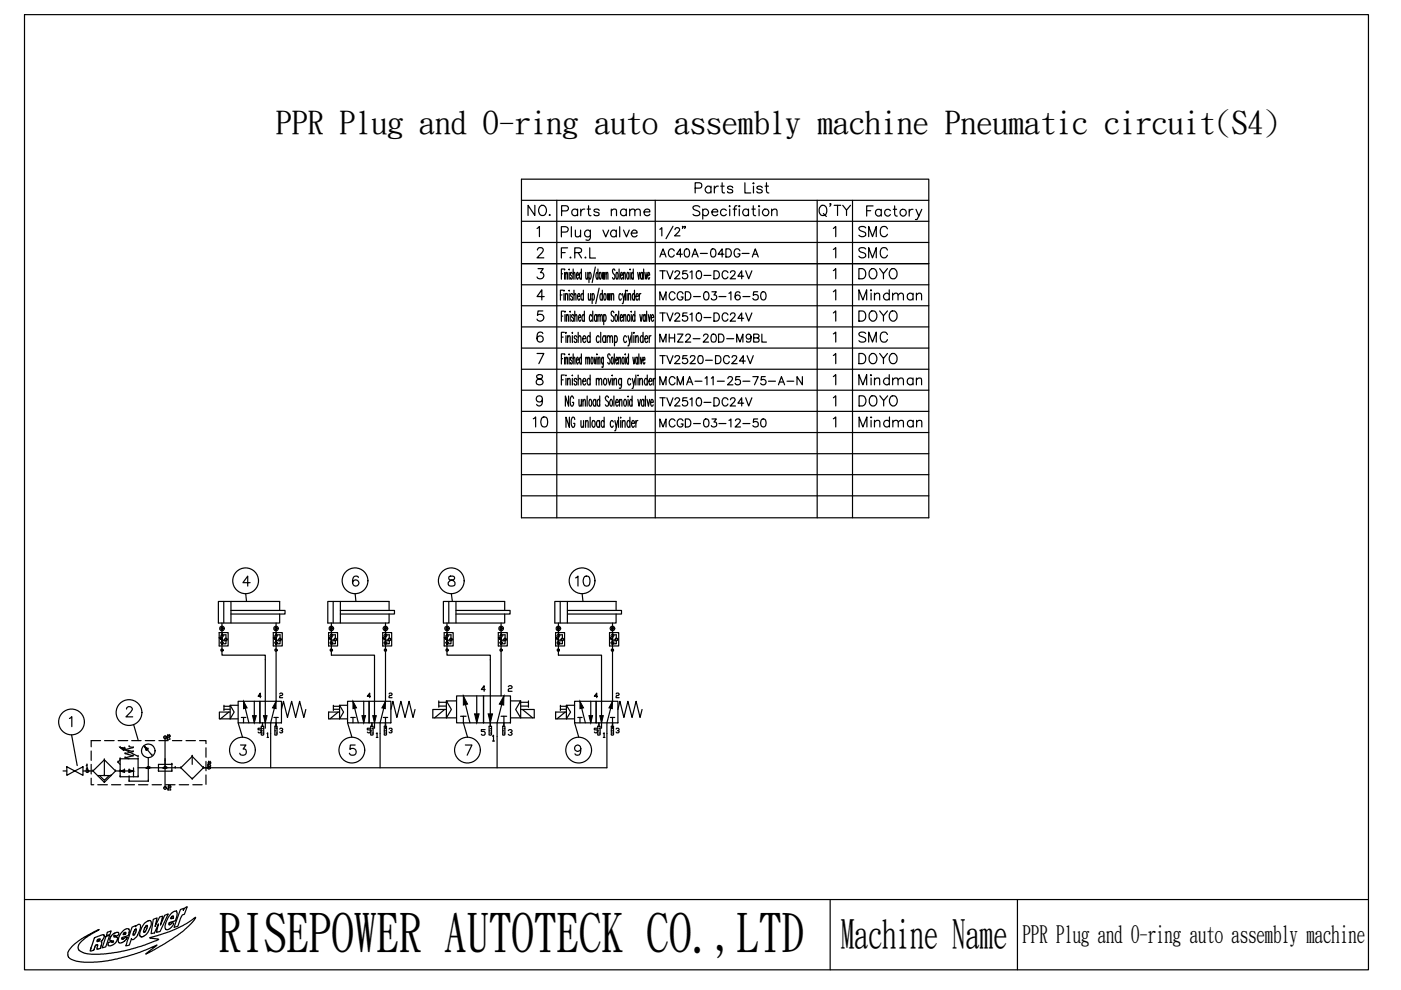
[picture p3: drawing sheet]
<svg xmlns="http://www.w3.org/2000/svg" width="297mm" height="210mm" viewBox="0 0 297 210" stroke-linecap="round" stroke-linejoin="round" font-family="sans-serif">
<path d="M5.2 3.1h284.9v202.5h-284.9z" fill="none" stroke="#000" stroke-width=".25"/>
<g fill="none" stroke="#000" stroke-width=".25">
<path d="M43.7 162.8h85M5.2 190.7h284.9M20 198.9l1.5-.6a.38 .38 0 0 1 .6 0 .38 .38 0 0 1-.1 .6l-.6 .7 .2 .1v.4l-.2 .6a.39 .39 0 0 1-.1 .4 .39 .39 0 0 1-.4 .1 .21 .21 0 0 1-.4 0 .21 .21 0 0 1 .1-.3l.1-.3a.19 .19 0 0 0 0-.3 .19 .19 0 0 0-.3 .1l-.2 .1-.3 .9-.3 .2a.24 .24 0 0 1-.3 .1 .24 .24 0 0 1-.1-.3zM20.7 199.2l.2-.1a.19 .19 0 0 1 .2-.1 .19 .19 0 0 1 .1 .3l-.3 .3a.2 .2 0 0 1-.3 0 .2 .2 0 0 1 0-.3zM20.9 199.5h.1M22.5 198.6l.8-.3-.9 2.5-.7 .2zM22.8 197.7l.8-.3-.3 .7-.8 .3zM23.7 198.3l.4-.4 .6-.2a.38 .38 0 0 1 .5 .3 .38 .38 0 0 1-.4 .4l-.2 .1a.22 .22 0 0 0-.3-.2 .22 .22 0 0 0-.1 .4 .22 .22 0 0 0 .3 0 .52 .52 0 0 1 .4 .4 .52 .52 0 0 1-.2 .6l-.7 .6-.9 .2-.2-.2v-.3l.4-.3a.27 .27 0 0 1 .3-.1 .27 .27 0 0 1 .2 .2h.1a.21 .21 0 0 0 .1-.3 .21 .21 0 0 0-.3 0v-.1a.38 .38 0 0 1-.5-.2 .38 .38 0 0 1 .2-.5zM24.2 198.4h.1M26 197.5l.8-.6h.5l.1 .3-.1 1-1.2 .5a.24 .24 0 0 0-.3 .2 .24 .24 0 0 0 .3 .3l.4-.4 .5-.1-.5 .7-.6 .5-.5 .1-.3-.2-.1-.5 .2-.7zM26.3 197.8a.24 .24 0 0 1 .3-.2 .24 .24 0 0 1 .1 .3 .24 .24 0 0 1-.3 .2h-.3zM26.5 198h.1"/>
<path d="M27.4 197.8h.1M28 196.6l.7-.3v.2l.7-.5 .3 .1a3.5 3.5 0 0 1-1.6 3.1h-.2v-.2l-.5 1.4-.7 .1zM28.6 197.1a.24 .24 0 0 1 .4 .1 .24 .24 0 0 1-.1 .3l-.3 .5a.22 .22 0 0 1-.2 .3 .22 .22 0 0 1-.3-.1 .22 .22 0 0 1 .2-.3zM28.8 197h.1M30.7 195.7l.8-.5a.57 .57 0 0 1 .6 .3 .57 .57 0 0 1-.1 .6l-.9 2-.8 .5h-.4l-.3-.3 .1-.8 .3-.8zM30.9 196.3a.18 .18 0 0 1 .3-.1 .18 .18 0 0 1 .1 .2l-.5 1.1a.21 .21 0 0 1-.3 .1 .21 .21 0 0 1 0-.3zM32.5 194.9l.8-.3-.4 1.8 1-2 .6-.2-.5 1.9 .9-2 .8-.3-1.8 3.7-.7 .2 .4-1.8-.8 1.9-.8 .2zM36.4 193.6l.5-.4h.5l.2 .4-.1 .7-.3 1-1.4 .4a.2 .2 0 0 0 0 .3 .2 .2 0 0 0 .3 .1l.2-.3a.3 .3 0 0 1 .5-.1 .3 .3 0 0 1-.2 .5l-.8 .8-.6 .1-.2-.2v-.7l.2-.6 .5-1.1zM36.4 194.3a.24 .24 0 0 1 .4 .1 .24 .24 0 0 1-.2 .3 .18 .18 0 0 1-.3 .1 .18 .18 0 0 1 0-.3zM37.4 193.3h.1M38.3 192.8l.7-.2-.2 .4 .3-.4 .6-.4-.6 1.6-.5 .2-.3 .7-.6 1.7-.8 .2zM176 190.7v14.9"/>
<path d="M215.7 190.7v14.9M15.2 200.8l2.2-1.8 3.6-1.9-2.8 1.7-1.2 1.1-.5 .9 .3 .8 1.5 .6 2.9 .1 2.3-.2 3.4-.6 3.8-1.1 2.9-1.2-.2-.1-1.7-.3 5.2-1.7 2.7-1.3 1.9-1.3-.7 1.1-2.6 2.3-3.3 2.2-3.9 2.2 2.3-1.9-3.7 1.5-2.9 .9-3.9 .9-3 .3-2.8-.1-.8-.1-1.4-.6-.4-.5v-.8zM19.2 201.2h.1"/>
</g>
<!-- layer: CONNECTIONS -->
<g fill="none" stroke="#000" stroke-width=".25">
<circle cx="47.1" cy="133.3" r=".47"/>
<circle cx="47.1" cy="137.9" r=".25"/>
<circle cx="47.1" cy="133.2" r=".25"/>
<circle cx="58.5" cy="137.9" r=".24"/>
<circle cx="58.5" cy="133.2" r=".24"/>
<circle cx="58.5" cy="133.3" r=".47"/>
<circle cx="70.3" cy="133.3" r=".47"/>
<circle cx="70.3" cy="133.2" r=".25"/>
<circle cx="70.3" cy="137.9" r=".25"/>
<circle cx="81.7" cy="137.9" r=".24"/>
<circle cx="81.7" cy="133.2" r=".24"/>
<circle cx="81.7" cy="133.3" r=".47"/>
<circle cx="94.8" cy="137.8" r=".24"/>
<circle cx="94.8" cy="133.2" r=".23"/>
<circle cx="94.8" cy="133.3" r=".47"/>
<circle cx="106.2" cy="133.3" r=".47"/>
<circle cx="106.2" cy="137.9" r=".25"/>
<circle cx="106.2" cy="133.2" r=".25"/>
<circle cx="118.4" cy="137.9" r=".24"/>
<circle cx="118.4" cy="133.2" r=".24"/>
<circle cx="118.4" cy="133.3" r=".47"/>
<circle cx="129.8" cy="137.9" r=".24"/>
<circle cx="129.8" cy="133.2" r=".24"/>
<circle cx="129.9" cy="133.3" r=".47"/>
<circle cx="35" cy="156.3" r=".29"/>
<circle cx="18.5" cy="163.5" r=".3"/>
<circle cx="35" cy="167.1" r=".29"/>
<circle cx="44.3" cy="162.8" r=".3"/>
</g>
<!-- layer: 1 -->
<g fill="none" stroke="#000" stroke-width=".25">
<path d="M46.5 134.1h1.9v2.9h-1.9zM46.5 135.2l.4 .4-.4-.4 .5 .3-.1 .1zM46.7 134.8a.97 .97 0 0 1 0 1.5M47.1 136.5h.1M47 134.5l.1 .2zM47 134.5l.1 .1zM47 135.6l-.5-.4 .5 .5 .1-.3-.6-.2 1.1 .7M47.1 132.1v6.8h9.1v15.5M47.1 134.6h.8v.7M47.1 134.6h.1M47.2 136.5h.1M47.4 134.8a1.02 1.02 0 0 0 0 1.5"/>
<path d="M47.4 127.5v4.6M47.5 135.6l.4 .3 .3-.3M47.9 135.9v.6h-.8M49 129.4h11.4v.8h-11.4M49 127.5v4.6M57.9 134.1h1.9v2.9h-1.9zM58 135.2l.4 .4-.4-.4 .5 .3-.1 .1zM58.2 134.8a.97 .97 0 0 1 0 1.5M58.4 136.5l.2-.1v.2zM58.5 136.5h.1M58.5 134.5l.1 .1zM58.5 135.6l-.5-.4 .4 .5 .1-.3-.5-.2 1 .7"/>
<path d="M58.5 134.6h.9v.7M58.5 132.1v5.8M58.5 138.1v10.6l-1.1 4.6v9.5M58.6 134.6h.1M58.6 136.5h.1M58.7 136.5h.1M58.9 134.8a1.06 1.06 0 0 0 0 1.5M59 135.6l.4 .3 .3-.3M59.3 129.4v-1.9h-13v4.6h13v-1.9M59.4 135.9v.6h-.9M69.7 134.1h1.9v2.9h-1.9zM69.7 135.2l.4 .4-.4-.4 .5 .3-.1 .1z"/>
<path d="M69.9 134.8a.97 .97 0 0 1 0 1.5M70.3 136.5h.1M70.2 134.5l.1 .1zM70.2 135.6l-.5-.4 .4 .5 .2-.3-.6-.2 1.1 .7M70.3 132.1v6.8h9.1v15.5M70.3 134.6h.8v.7M70.3 134.6h.1M70.4 136.5h.1M70.6 134.8a1.06 1.06 0 0 0 0 1.5M70.6 127.5v4.6M70.7 135.6l.4 .3 .3-.3M71.1 135.9v.6h-.8"/>
<path d="M72.2 129.4h11.4v.8h-11.4M72.2 127.5v4.6M81.1 134.1h1.9v2.9h-1.9zM81.1 135.2l.5 .4-.5-.4 .6 .3-.1 .1zM81.4 134.8a1.01 1.01 0 0 1 0 1.5M81.6 134.6l.2-.1zM81.7 136.5h.1M81.7 136.4l.1 .2zM81.7 135.6l-.6-.4 .5 .5 .1-.3-.6-.2 1.1 .7M81.7 134.6h.8v.7M81.7 132.1v5.8M81.7 138.1v10.6l-1.1 4.6v9.5"/>
<path d="M81.8 136.5h.1M81.8 134.6h.1M82.1 134.8a1.06 1.06 0 0 0 0 1.5M82.2 135.6l.3 .3 .4-.3M82.5 129.4v-1.9h-13v4.6h13v-1.9M82.5 135.9v.6h-.8M94.2 134.1h1.9v2.9h-1.9zM94.2 135.2l.4 .4-.4-.4 .6 .3-.1 .1zM94.4 134.8a1.01 1.01 0 0 1 0 1.5M94.7 134.5l.1 .2zM94.7 135.6l-.5-.4 .5 .5 .1-.3-.6-.2 1.1 .7M94.8 136.5h.1"/>
<path d="M94.8 132.1v6.8h9.2v15.1M94.8 134.6h.8v.7M94.9 134.6h.1M94.9 136.5h.1M95.2 134.8a.99 .99 0 0 0 0 1.5M95.2 127.5v4.6M95.3 135.6l.3 .3 .4-.3M95.6 135.9v.6h-.8M96.7 129.4h11.4v.8h-11.4M96.7 127.5v4.6M105.6 134.1h2v2.9h-2zM105.7 135.2l.4 .4-.4-.4 .5 .3-.1 .1z"/>
<path d="M105.9 134.8a.97 .97 0 0 1 0 1.5M106.3 136.5h.1M106.2 134.5l.1 .1zM106.2 135.6l-.5-.4 .5 .5v-.3l-.5-.2 1.1 .7M106.2 132.1v5.8M106.2 138.1v9.4M106.2 134.6h.9v.7M106.3 134.6h.1M106.4 136.5h.1M106.6 134.8a1.02 1.02 0 0 0 0 1.5M106.7 135.6l.4 .3 .3-.3M107 129.4v-1.9h-13v4.6h13v-1.9"/>
<path d="M107.1 135.9v.6h-.9M117.8 134.1h1.9v2.9h-1.9zM117.8 135.2l.5 .4-.5-.4 .5 .3v.1zM118 134.8a.97 .97 0 0 1 .1 1.5M118.4 136.5h.1M118.3 134.5l.1 .1zM118.3 135.6l-.5-.4 .5 .5 .1-.3-.6-.2 1.1 .7M118.4 132.1v6.8h9.1v15.5M118.4 134.6h.8v.7M118.4 134.6h.1M118.5 136.5h.1M118.5 134.6h.1"/>
<path d="M118.7 134.8a1.06 1.06 0 0 0 0 1.5M118.8 127.5v4.6M118.9 135.6l.3 .3 .4-.3M119.2 135.9v.6h-.8M120.3 129.4h11.5v.8h-11.5M120.3 127.5v4.6M129.2 134.1h2v2.9h-2zM129.3 135.2l.4 .4-.4-.4 .5 .3-.1 .1zM129.5 134.8a1.01 1.01 0 0 1 0 1.5M129.8 136.5l.1 .1zM129.8 134.6l.1-.1zM129.9 136.5h.1"/>
<path d="M129.8 135.6l-.5-.4 .4 .5 .2-.3-.6-.2 1.1 .7M129.9 134.6h.8v.7M129.9 132.1v5.8M129.9 138.1v10.6l-1.2 4.6v9.5M129.9 134.6h.1M130.2 134.8a1.06 1.06 0 0 0 0 1.5M130.3 135.6l.4 .3 .3-.3M130.6 129.4v-1.9h-13v4.6h13v-1.9M130.7 135.9v.6h-.8M19.3 159.2v2M21.3 157h-2v1.3M22.2 157h2"/>
<path d="M25 157h2.1M25.5 158.5h.1M25.5 158.5l3.8 1.9M25.5 158.5l.7 .6M25.5 158.5l.9 .1M26.2 159.1h.1M26.4 158.6h.1M26.4 158.6l-.2 .5M26.5 159.8h.1M26.5 158.9h.1M26.5 159.8l1.7 .4M26.5 158.9l1.7 .5"/>
<path d="M27.4 158.3h.1M27.4 158.3l.8 .2M27.9 157h2M28.2 159.4h.1M28.2 158.5h.1M28.2 159.4l-1.7 .4M28.2 158.5l-1.7 .4M30.7 158.3h.1M30.7 158.3l.7 .5M30.7 158.3l.3 .8M30.7 158.3l1.5 1.8M30.8 157h2"/>
<path d="M31 159.1h.1M31.4 158.8h.1M31.4 158.8l-.4 .3M33.7 157h2M35 156.3h.1M35 156.3v6M35.5 156.5h.1M35.5 156.7h.1M35.5 156.5v.2M35.5 156.7h.5M35.6 155.9h.1M35.6 156.3h.1"/>
<path d="M35.6 155.9l-.1 .2M35.6 155.9h.3M35.6 156.3h.3M35.6 156.3l-.1 .2M35.9 155.9h.1M35.9 156.3h.1M35.9 155.9l.1 .2M36 156.1h.1M36 156.2h.1M36 156.7h.1M36 156.1v.1M36 156.2l-.1 .1"/>
<path d="M36.6 157h2M39.4 157h2M42.3 157h1.4v.7M43.7 158.6v1.9M47.5 149.5v1.1M47.5 149.7h1.3M47.5 150.4h1.3M48.5 151l-1.7 1.4M48.8 149.5v2.9h1.7M50.5 148.7h4.6v4.6h-4.6zM50.5 149.5h-1.7l.8 1.5-.8 1.4h-2.3v-1.4h2.3M51.2 152.1h.4v1.2"/>
<path d="M51.6 148.7l1.2 4.6M51.7 152.1h.4M53.9 148.7v4.6M55.1 148.7h4.6v4.6h-4.6zM55.4 154h.5v1.8l-.2 .1-.3-.1zM55.4 155h.3M55.7 154.5h.2M55.7 155.4h.2M55.7 153.3v.7M58.1 152.1h.4v2.3M58.3 154h.4v1.8l-.2 .1-.2-.1zM58.3 155h.2"/>
<path d="M58.5 154.5h.2M58.5 155.4h.2M58.5 152.1h.5M59.7 150.4l.4-1.7 .8 3.4 .9-3.4 .9 3.4 .8-3.4 .9 3.4 .4-1.7M70.7 149.7h1.3M70.7 150.4h1.3M70.7 149.5v1.1M71.7 151l-1.7 1.4M72 149.5v2.9h1.7M73.7 148.7h4.6v4.6h-4.6zM73.7 149.5h-1.7l.8 1.5-.8 1.4h-2.3v-1.4h2.3M74.4 152.1h.4v1.2"/>
<path d="M74.8 148.7l1.2 4.6M74.9 152.1h.4M77.1 148.7v4.6M78.3 148.7h4.6v4.6h-4.6zM78.6 154h.5v1.8l-.2 .1-.3-.1zM78.6 155h.3M78.9 154.5h.2M78.9 155.4h.2M78.9 153.3v.7M81.3 152.1h.4v2.3M81.5 154h.4v1.8l-.2 .1-.2-.1zM81.5 155h.2"/>
<path d="M81.7 154.5h.2M81.7 155.4h.2M81.7 152.1h.5M82.9 150.4l.4-1.7 .8 3.4 .9-3.4 .9 3.4 .8-3.4 .9 3.4 .4-1.7M93 148.6v1.4M93 148.9h1.6M93 149.7h1.6M94.3 150.4l-2.2 1.8M94.6 148.6v3.6h2.2M96.8 147.5h5.7v5.8h-5.7zM96.8 148.6h-2.2l1.1 1.8-1.1 1.8h-2.8v-1.8h2.8M97.6 151.9h.6v1.4"/>
<path d="M98.2 151.9h.6M98.2 147.5l1.4 5.8M101.1 147.5v5.8M102.5 147.5h5.7v5.8h-5.7zM103.7 154h.5v1.8l-.2 .1-.3-.1zM103.7 155h.3M104 154.5h.2M104 155.4h.2M106.2 151.9h.6v2.1M106.6 154h.4v1.8l-.2 .1-.2-.1zM106.6 155h.2M106.8 151.9h.6"/>
<path d="M106.8 147.5l-1.4 5.8v9.5M106.8 154.5h.2M106.8 155.4h.2M108.2 148.6h2.2l-1.1 1.8 1.1 1.8h2.9v-1.8h-2.9M110.4 148.6v3.6h-2.2M110.4 148.9h1.6M110.4 149.7h1.6M110.8 150.4l2.1 1.8M112 148.6v1.4M118.8 149.7h1.3M118.8 150.4h1.3M118.8 149.5v1.1"/>
<path d="M119.8 151l-1.7 1.4M120.1 149.5v2.9h1.7M121.8 148.7h4.6v4.6h-4.6zM121.8 149.5h-1.7l.9 1.5-.9 1.4h-2.3v-1.4h2.3M122.5 152.1h.5v1.2M123 152.1h.4M123 148.7l1.1 4.6M125.3 148.7v4.6M126.4 148.7h4.6v4.6h-4.6zM126.7 154h.5v1.8l-.2 .1-.3-.1zM126.7 155h.3M127 154.5h.2"/>
<path d="M127 155.4h.2M127 153.3v.7M129.4 152.1h.5v2.3M129.6 154h.5v1.8l-.2 .1-.3-.1zM129.6 155h.3M129.9 154.5h.2M129.9 155.4h.2M129.9 152.1h.4M131 150.4l.4-1.7 .9 3.4 .8-3.4 .9 3.4 .9-3.4 .8 3.4 .4-1.7M13.4 163.5h.8M14.2 162.6l1.7 .9-1.7 .9zM15.9 163.5l1.7-.9v1.8z"/>
<path d="M17.6 163.5h2.1M18.3 163h.3M18.4 162.2h.1M18.4 163h.1M18.4 162.2l-.1 .2M18.4 162.2v.8M18.5 163.5h.1M18.6 163h.1M19.3 165v1.4h.6M19.3 162.1v2M19.7 163.5h.1M19.7 163.5l2.4 2.4"/>
<path d="M20.7 164.4h2.9M20.7 166.4h2.1M21.1 164.4l1 1.1 1-1.1M22.1 165.9h.1M22.1 161.1h.1M22.1 164.4h.1M22.1 161.1l-2.4 2.4M22.1 161.1v3.3M22.1 161.1l2.4 2.4M23.6 164.4h.1M23.7 166.4h1.9M24.5 163.5h.1"/>
<path d="M24.5 163.5l-2.4 2.4M24.5 163.5h1M25 161.6h.1M25 161.6l.5 .5M25.4 163.5h2.9M25.5 161.1h.1M25.5 163.5h.1M25.5 164.7h.1M25.5 160.9h.1M25.5 161.1l-.5 .5M25.5 160.9h3.8M25.5 164.7h3.8"/>
<path d="M25.5 163.5l.9 .2M25.5 160.9v3.8M26.4 163.3h.1M26.4 163.7h.1M26.4 163.3l-.9 .2M26.4 163.3v.4M26.5 166.4h2M26.5 160.7h.1M26.5 160.7l.9 .2M27.4 164.7h.1M27.4 163.7h.1M27.4 163.3h.1"/>
<path d="M27.4 165.6h.1M27.4 163.3v.4M27.4 164.7v.9M27.4 163.3l.9 .2M27.4 165.6h4M28.2 160.2h.1M28.2 160.2l-1.7 .5M28.3 163.5h.1M28.3 163h.1M28.3 163.5l-.9 .2M28.3 163v1.7M29.3 160.9h.1"/>
<path d="M29.3 160.4h.1M29.3 162.8h7.9M29.3 164.7h.1M29.3 160.9v3.8M29.4 166.4h2M31.4 162.8h.1M31.4 165.6h.1M31.4 160.6v5M32.2 160.1h.1M32.2 166.4h2M33.6 163.5h.1M33.6 163.5h2.8"/>
<path d="M35 167.1h.1M35 160.8v6.3M35.1 166.4h2M35.6 167.2h.1M35.6 167.5h.1M35.6 167.2v.3M35.6 167.5h.6M35.8 166.6h.1M35.8 167.1h.1M35.8 166.6l-.2 .2M35.8 166.6h.3M35.8 167.1h.3"/>
<path d="M35.8 167.1l-.2 .1M36.1 166.6h.1M36.1 167.1h.1M36.1 166.6l.1 .2M36.2 166.8h.1M36.2 166.9h.1M36.2 167.5h.1M36.2 166.8v.1M36.2 166.9l-.1 .2M36.4 162.1h.1M36.4 163.5h.1M36.4 162.1h-2.8v1.4"/>
<path d="M36.4 162.1v1.4M37.2 162.8h.1M37.2 162.8h1.1M38 166.4h2M38.3 162.8h.1M38.3 162.8l2.5 2.4M40.8 165.2h.1M40.8 160.4h.1M40.8 160.4l2.3 2.4M40.8 160.4v1.7M40.8 160.4l-2.5 2.4M40.9 166.4h2"/>
<path d="M42.1 162.8h.1M43.1 162.8h.1M43.1 162.8l-2.3 2.4M43.1 162.8h1.2M43.7 161.4v2M43.7 164.3v2M44.1 162.2h.1M44.1 162.4h.1M44.1 162.2v.2M44.1 162.4h.5M44.2 161.6h.1M44.2 162h.1"/>
<path d="M44.2 161.6l-.1 .1M44.2 161.6h.3M44.2 162h.3M44.2 162l-.1 .2M44.3 162.8h.1M44.5 161.6h.1M44.5 162h.1M44.5 161.6l.1 .1M44.6 161.7h.1M44.6 161.9h.1M44.6 162.4h.1M44.6 161.7v.2"/>
<path d="M44.6 161.9l-.1 .1"/>
<circle cx="47.1" cy="136.5" r=".08"/>
<circle cx="47.1" cy="134.6" r=".12"/>
<circle cx="47.1" cy="136.5" r=".12"/>
<circle cx="47.9" cy="135.5" r=".24"/>
<circle cx="58.5" cy="134.6" r=".09"/>
<circle cx="58.5" cy="136.5" r=".13"/>
<circle cx="58.5" cy="134.6" r=".12"/>
<circle cx="59.4" cy="135.6" r=".23"/>
<circle cx="70.3" cy="134.6" r=".09"/>
<circle cx="70.3" cy="136.5" r=".13"/>
<circle cx="70.3" cy="134.6" r=".13"/>
<circle cx="70.3" cy="136.5" r=".08"/>
<circle cx="71.1" cy="135.6" r=".23"/>
<circle cx="81.7" cy="136.5" r=".12"/>
<circle cx="81.7" cy="134.6" r=".11"/>
<circle cx="81.7" cy="134.6" r=".09"/>
<circle cx="82.6" cy="135.5" r=".22"/>
<circle cx="94.8" cy="136.5" r=".09"/>
<circle cx="94.8" cy="134.6" r=".13"/>
<circle cx="94.8" cy="136.5" r=".12"/>
<circle cx="95.6" cy="135.5" r=".24"/>
<circle cx="106.2" cy="134.6" r=".09"/>
<circle cx="106.2" cy="136.5" r=".08"/>
<circle cx="106.3" cy="134.6" r=".12"/>
<circle cx="106.3" cy="136.5" r=".12"/>
<circle cx="107.1" cy="135.5" r=".22"/>
<circle cx="118.4" cy="134.6" r=".09"/>
<circle cx="118.4" cy="136.5" r=".13"/>
<circle cx="118.4" cy="134.6" r=".12"/>
<circle cx="118.4" cy="136.5" r=".08"/>
<circle cx="119.2" cy="135.6" r=".23"/>
<circle cx="129.8" cy="136.5" r=".12"/>
<circle cx="129.8" cy="134.6" r=".11"/>
<circle cx="129.9" cy="134.6" r=".09"/>
<circle cx="130.7" cy="135.5" r=".24"/>
<circle cx="31.5" cy="159.2" r="1.43"/>
<circle cx="31.4" cy="162.8" r=".19"/>
<circle cx="35" cy="162.8" r=".19"/>
</g>
<g fill="#000" stroke="#000" stroke-width=".21">
<path d="M25.5 158.5l.9 .1-.2 .5zM30.7 158.3l.7 .5-.4 .3zM51.6 148.7l.8 1.4-.8 .2zM53.5 151.7h.8l-.4 1.6zM55.9 151.7h.7l-.4 1.6zM58.5 148.7v1.6l-.7-.2zM74.8 148.7l.8 1.4-.8 .2zM76.7 151.7h.8l-.4 1.6zM79 151.7h.8l-.4 1.6zM81.7 148.7v1.6l-.7-.2zM98.2 147.5l.9 1.8-.9 .2zM100.6 151.4h1l-.5 1.9z"/>
<path d="M103.5 151.4h.9l-.4 1.9zM106.8 147.5v2l-.9-.2zM123 148.7l.7 1.4-.7 .2zM124.9 151.7h.7l-.3 1.6zM127.2 151.7h.7l-.4 1.6zM129.9 148.7l-.1 1.6-.7-.2zM25.5 163.5l.9-.2v.4zM27.4 163.3l.9 .2-.9 .2zM31.2 162.8h.4l-.3 .1zM31.3 162.6h.3l-.4 .2zM31.3 162.6h.3zM31.2 162.8l.4-.2v.2z"/>
<path d="M34.8 162.8h.4l-.3 .1zM34.9 162.9h.2zM34.8 162.8l.3-.2 .1 .2zM34.9 162.9l.3-.1z"/>
<path d="M31.3 162.9h.3zM31.3 162.9l.3-.1z"/>
<path d="M34.9 162.6l-.1 .2 .3-.2zM34.9 162.6h.2z"/>
</g>
<g fill="none" stroke="#000" stroke-width=".25">
<path d="M110.6 38h86.3v71.8h-86.3zM147.4 39.9l1.2-.1 .2-.3-.1-.5-.4-.3h-.9v2.2M150.7 39.8a.68 .68 0 0 0-1-.1 .68 .68 0 0 0 0 1 .68 .68 0 0 0 1-.1M150.7 39.5v1.4M151.5 39.5v1.4M152.3 39.5a.79 .79 0 0 0-.8 .6M152.8 39.5h.7M153.1 38.7v1.8l.1 .3 .4 .1M155.3 39.8a.61 .61 0 0 0-.5-.3 .61 .61 0 0 0-.6 .3l.3 .3 .8 .2v.3a.64 .64 0 0 1-1.1 0M157.9 38.7v2.2h1.3M159.8 38.7l.1 .2-.1 .1zM159.8 39.5v1.4"/>
<path d="M161.6 39.8a.64 .64 0 0 0-.6-.3 .64 .64 0 0 0-.5 .3l.3 .3 .7 .2 .1 .3a.68 .68 0 0 1-1.1 0M162.2 39.5h.7M162.5 38.7v1.8l.1 .3 .4 .1M110.6 51.4h86.3M110.6 46.9h86.3M110.6 42.5h86.3M113.9 48.4l.5-.4v2.2M113.9 53l.3-.4a.69 .69 0 0 1 1 .3l-.3 .7-1 1.1h1.4M114.1 57h1.1l-.6 .8a.68 .68 0 0 1 .7 .8 .68 .68 0 0 1-.9 .5l-.3-.1-.2-.3M118.1 42.5v67.3M119 49.2h.9a.57 .57 0 0 0 .5-.3 .57 .57 0 0 0-.1-.6l-.4-.2h-.9v2.1M119 53.6h.8"/>
<path d="M119 58.1h.3M119.5 57h-.5v2.2M119.7 57v.2zM119.7 57.8v1.4M120 58.2l.2-.4 .1 1.4M120 57.8v1.4M120.3 52.5h-1.3v2.2M120.7 57v.2zM120.7 57.8v1.4M121 54.5l-.2 .1h.3M121.1 48.1v2.1M121.3 58.1l-.2-.3h-.2a.53 .53 0 0 0 .4 .8l-.2 .6-.2-.1v-.2"/>
<path d="M121.5 58.2l.1-.4h.2l.1 1.4M121.5 57v2.2M121.9 53.6l1.2-.1 .2-.3-.1-.4-.4-.3h-.9v2.2M122 48.8l.1 1.3a.73 .73 0 0 0 1-.3M122.2 58.3h.4l-.1-.5a1 1 0 0 0 0 1.4l.1-.3M122.6 53.6l.7 1.1M123.1 48.8v1.4M123.3 58.1l-.2-.3a1 1 0 0 0 0 1.4l.2-.3M123.3 57v2.2M124.1 54.5l-.1 .1h.2M124.2 57.8l.1 1.4 .3-.4M124.6 57.8v1.4"/>
<path d="M124.9 58.1l.1-.3a1 1 0 0 1 0 1.4l-.1-.3M124.9 57.8v2.1M125 52.5v2.2h1.3M125.2 48.8v1.6l-.2 .3a.58 .58 0 0 1-.8 .2M125.2 49.1a.68 .68 0 0 0-1-.1 .68 .68 0 0 0 0 1 .68 .68 0 0 0 1-.1M126.2 56.6l-.7 3.3M126.8 58.1l-.2-.3a1 1 0 0 0 0 1.4l.2-.3M126.8 57v2.2M127.2 57.8h.1a1.2 1.2 0 0 1-.1 1.4l-.2-.6zM127.7 57.8l.2 1.4 .1-1.4 .1 1.4 .2-1.4M127.8 48.8l.6 1.4 .7-1.4M128.5 58.2l.1-.4h.2l.1 1.4"/>
<path d="M128.5 57.8v1.4M130.4 57.3l-.2-.3a.68 .68 0 0 0-.3 .7 .68 .68 0 0 0 .4 .6l.1 .6-.2 .3h-.2l-.1-.3M130.7 49.1a.68 .68 0 0 0-1-.1 .68 .68 0 0 0 0 1 .68 .68 0 0 0 1-.1M130.7 57.8h.1a1 1 0 0 1 0 1.4l-.2-.6zM130.7 48.8v1.4M131.3 57v2.2M131.4 48.1v2.1M131.6 58.3h.4l-.1-.5h-.2a1.2 1.2 0 0 0 .2 1.4l.1-.3M132.2 48.8l.6 1.4 .6-1.4M132.2 58.2l.3-.4 .1 1.4M132.2 57.8v1.4M133 57.8h.2a1.2 1.2 0 0 1-.2 1.4l-.1-.6z"/>
<path d="M133.6 57v.2zM133.6 57.8v1.4M133.8 49.4h1.3a.62 .62 0 0 0-.6-.6 .62 .62 0 0 0-.7 .6 .67 .67 0 0 0 .4 .8 .67 .67 0 0 0 .9-.3M134.3 58.1l-.3-.3a1.2 1.2 0 0 0 .1 1.4l.2-.3M134.3 57v2.2M135.2 57.8l.2 1.4 .2-1.4M136.2 58.1l-.2-.3a1.12 1.12 0 0 0 0 1.4l.2-.3M136.2 57.8v1.4M136.5 57v2.2M136.7 57.8l.3 1.4 .2-1.4M138.9 42.5v67.3M139.9 48.6l.4-.3v1.7"/>
<path d="M142.7 48l-1.5 2.6M143.1 48.7l.4-.4 .5 .1a.55 .55 0 0 1-.2 .8l-.8 .8h1.2M144.8 48.1h-.1h.1l-.1 .3M145.3 48.1h-.2h.2l-.2 .3M148.4 43.9a.82 .82 0 0 0-1.5 .2l.4 .4a1.14 1.14 0 0 1 1.1 .6v.3a.97 .97 0 0 1-1.5 0M149 44.6a.68 .68 0 0 1 1-.1 .68 .68 0 0 1 0 1 .68 .68 0 0 1-1-.1M149 44.3v2.2M150.9 44.9h1.3a.66 .66 0 0 0-.9-.5 .66 .66 0 0 0-.3 1 .68 .68 0 0 0 1.2 0M154 44.6a.68 .68 0 0 0-1-.1 .68 .68 0 0 0 0 1 .68 .68 0 0 0 1-.1M154.6 43.7h.2l-.1 .1zM154.7 44.3v1.4M155.4 44.3h.8"/>
<path d="M156.2 43.6l-.3 .1-.2 .3v1.7M156.7 43.6l.2 .1-.2 .1zM156.7 44.3v1.4M158.7 44.6a.68 .68 0 0 0-1-.1 .68 .68 0 0 0 0 1 .68 .68 0 0 0 1-.1M158.7 44.3v1.4M159.4 44.3h.7M159.7 43.6v1.8l.1 .2 .4 .1M160.9 43.7h.2l-.2 .1zM160.9 44.3v1.4M163.6 44.7l.5-.4 .5 .1 .1 1.3M163.6 44.3v1.4M173.3 42.5v67.3"/>
<path d="M174.1 43.7a.99 .99 0 0 1 1.1 .3 .99 .99 0 0 1 0 1.2 .78 .78 0 0 1-.9 .5 .78 .78 0 0 1-.6-.8 1.21 1.21 0 0 1 .4-1.2zM174.6 45.3l.6 .6M176.1 43.2h-.2h.2l-.2 .5M176.7 48.4l.5-.4v2.2M176.7 52.9l.5-.4v2.2M176.7 57.4l.5-.4v2.1M176.9 43.5h1.4M177.6 43.5v2.2M178.7 43.5l.8 1 .8-1M179.5 44.5v1.2M180.7 42.5v67.3M183.8 44.7h.8"/>
<path d="M185.1 43.7h-1.3v2.1M186.8 44.7a.68 .68 0 0 0-1-.1 .68 .68 0 0 0 0 1 .68 .68 0 0 0 1-.1M186.8 44.4v1.4M188.8 44.7a.68 .68 0 0 0-1-.1 .68 .68 0 0 0 0 1 .68 .68 0 0 0 1-.1M189.4 44.4h.7M189.7 43.7v1.7l.1 .3 .4 .1M192.8 44.4v1.4M193.6 44.4a.65 .65 0 0 0-.8 .6M194.2 44.4l.6 1.4 .6-1.4M194.8 45.8l-.4 .7h-.3M196.9 55.9h-86.3h86.3M110.6 69.3h86.3"/>
<path d="M110.6 64.8h86.3M110.6 60.4h86.3M110.6 78.3h86.3M110.6 73.8h86.3M113.9 74.9h1.4l-1.1 2.2M113.9 79.6l-.1 .3 .3 .3a.94 .94 0 0 1 1 1 .72 .72 0 0 1-.9 .4 .72 .72 0 0 1-.4-.9l.9-.5a.42 .42 0 0 0 .2-.6l-.3-.2zM115.1 65.9h-1l-.2 1a.76 .76 0 0 1 1.2-.1 .76 .76 0 0 1-.1 1.2 .76 .76 0 0 1-1.1-.3M115.1 70.7a.64 .64 0 0 0-1.2 .1 1.61 1.61 0 0 0 .3 1.6 .66 .66 0 0 0 .9-.2 .66 .66 0 0 0-.4-.9 .66 .66 0 0 0-.8 .6M115.4 62.9h-1.5l1-1.5v2.2M118.8 62.5h.4M119 67h.3M119 71.5h.4"/>
<path d="M119 76h.3M119.4 61.5h-.6v2.1M119.5 75h-.5v2.2M119.5 66h-.5v2.1M119.6 61.5v.2zM119.6 62.2v1.4M119.7 70.5h-.7v2.1M119.7 79.5h-.7v2.1M119.7 75v.2zM119.7 75.7v1.5M119.8 66v.2zM119.8 66.7v1.4"/>
<path d="M119.9 62.6l.2-.4 .2 .1v1.3M119.9 62.2v1.4M120 76.1l.2-.4 .1 1.5M120 75.7v1.5M120 70.5v.2zM120 79.5v.2zM120 71.2v1.4M120.1 67.1l.3-.4 .1 1.4M120.1 66.7v1.4M120.3 71.6l.3-.4h.2l.1 1.4M120.3 71.2v1.4M120.7 61.5v.2z"/>
<path d="M120.7 75v.2zM120.7 62.2v1.4M120.7 75.7v1.5M120.9 66v.2zM120.9 66.7v1.4M121.3 76l-.2-.3-.2 .1a.53 .53 0 0 0 .4 .8l-.2 .6-.2-.1v-.3M121.4 70.5v.2zM121.4 79.5v.2zM121.4 71.2v1.4M121.4 62.5l-.1-.3-.3 .1a.52 .52 0 0 0 .4 .7v.6h-.3l-.1-.3M121.5 76.1l.1-.3 .2-.1 .1 1.5M121.5 75v2.2"/>
<path d="M121.7 67l-.2-.3-.3 .1a.54 .54 0 0 0 .4 .7v.5l-.2 .1-.2-.3M121.7 62.6l.3-.4 .1 1.4M121.7 61.5v2.1M121.9 67.1l.3-.4 .1 1.4M121.9 66v2.1M122.2 76.3h.4l-.1-.6a1 1 0 0 0 0 1.5l.1-.4M122.3 71.5l-.4-.3a.39 .39 0 0 0 0 .6l.3 .2v.5l-.3 .1-.2-.3M122.5 62.8h.5l-.2-.6a.88 .88 0 0 0 0 1.4l.2-.3M122.6 71.6l.2-.4h.2l.2 .4v1M122.6 70.5v2.1M122.6 79.5v2.1M122.7 67.3h.4l-.1-.6a1.01 1.01 0 0 0 0 1.4l.1-.3"/>
<path d="M123.3 76l-.2-.3a1 1 0 0 0 0 1.5l.2-.4M123.3 75v2.2M123.6 71.8h.6l-.2-.6a.82 .82 0 0 0 0 1.4l.2-.3M123.7 62.5l-.2-.3a.88 .88 0 0 0 0 1.4l.2-.3M123.7 61.5v2.1M123.9 67l-.2-.3a.93 .93 0 0 0 0 1.4l.2-.3M123.9 66v2.1M124.2 76.1l.3-.4 .1 1.5M124.2 75.7v1.5M124.6 76.1l.3-.4 .1 1.5M124.7 62.2l.1 1.4h.2l.2-.3M125.1 71.5l-.2-.3a.82 .82 0 0 0 0 1.4l.2-.3"/>
<path d="M125.1 70.5v2.1M125.1 79.5v2.1M125.2 62.2v1.4M125.4 67l-.1-.3a.93 .93 0 0 0 0 1.4l.1-.3M125.5 75.7a1 1 0 0 1 0 1.5l-.2-.6zM125.5 62.5l.2-.3a.88 .88 0 0 1 0 1.4l-.2-.3M125.5 62.2v2.2M125.7 66v2.1M126 75.7l.2 1.5 .2-1.5M126.5 67l-.1-.3a.93 .93 0 0 0 0 1.4l.1-.3M126.5 66.7v1.4M126.6 75v.2z"/>
<path d="M126.6 75.7v1.5M126.8 67.1l.3-.4 .1 1.4M126.8 66.7v1.4M126.8 76.1l.3-.4 .1 1.5M126.8 75.7v1.5M127 71.5l-.1-.3a.82 .82 0 0 0 0 1.4l.1-.3M127 61.1l-.7 3.3M127.2 67.1l.4-.4 .1 1.4M127.4 70.5v2.1M127.7 62.5l-.2-.3a.88 .88 0 0 0 0 1.4l.2-.3M127.7 61.5v2.1M127.9 75.7v2.1l-.1 .1-.2-.1"/>
<path d="M127.9 76l-.1-.3a1 1 0 0 0 0 1.5l.1-.4M128 67l.2-.3a.93 .93 0 0 1 0 1.4l-.2-.3M128 66.7v2.1M128.1 62.3l.1-.1a.88 .88 0 0 1 0 1.4l-.2-.6zM128.4 71.5l-.2-.3a.82 .82 0 0 0 0 1.4l.2-.3M128.4 71.2v1.4M128.7 71.6l.3-.4h.1l.2 .4v1M128.7 71.2v1.4M128.8 62.2l.1 1.4 .2-1.4 .2 1.4 .1-1.4M129.3 71.6l.3-.4 .2 .1 .1 1.3M129.4 75.3l-.2-.3a.68 .68 0 0 0-.4 .7 .68 .68 0 0 0 .5 .6l.1 .5-.2 .4-.4-.4M129.7 62.6l.2-.4 .2 .1v1.3"/>
<path d="M129.7 62.2v1.4M129.7 75.7h.2a1.2 1.2 0 0 1-.2 1.5l-.1-.6zM129.7 79.6h.2zM130.2 66.3l-.3-.3a.65 .65 0 0 0-.3 .6 .65 .65 0 0 0 .5 .6v.8l-.3 .1-.2-.3M130.2 75v2.2M130.3 71.5l.2-.3a.82 .82 0 0 1 0 1.4l-.2-.3M130.3 71.2v2.1M130.5 76.3h.5l-.2-.6a1 1 0 0 0 0 1.5l.2-.4M130.6 66.7a.93 .93 0 0 1 0 1.4l-.2-.6zM131.2 76.1l.3-.4 .1 1.5M131.2 66v2.1M131.2 75.7v1.5"/>
<path d="M131.5 67.3h.5l-.2-.6a1.2 1.2 0 0 0-.1 1.4l.3-.3M131.7 62.5l-.1-.3a.88 .88 0 0 0 0 1.4l.1-.3M132 62.2l.2 1.4 .3-1.4M132.1 75.7a1.12 1.12 0 0 1 0 1.5l-.2-.6zM132.2 63.6l-.1 .7-.2 .1M132.2 67.1l.4-.4 .1 1.4M132.2 66.7v1.4M132.6 75v.2zM132.6 75.7v1.5M132.6 61.5v2.1M132.8 71.5l-.2-.3a.82 .82 0 0 0 0 1.4l.2-.3M133 61.5v.2z"/>
<path d="M133 62.2v1.4M133.2 71.2l.3 1.4 .3-1.4M133.2 66.7a.93 .93 0 0 1 0 1.4l-.2-.6zM133.3 62.6l.2-.4 .2 .1v1.3M133.3 76l-.2-.3a1 1 0 0 0 0 1.5l.2-.4M133.3 62.2v1.4M133.3 75v2.2M133.5 72.6l-.2 .7h-.2M133.8 66v.2zM133.8 66.7v1.4M134 70.5v2.1M134.2 75.7l.2 1.5 .2-1.5"/>
<path d="M134.4 70.5v.2zM134.4 71.2v1.4M134.5 62.5l-.1-.3a.96 .96 0 0 0 0 1.4l.1-.3M134.5 61.5v2.1M134.6 67l-.2-.3a.93 .93 0 0 0 0 1.4l.2-.3M134.6 66v2.1M134.8 71.6l.2-.4h.2l.1 1.4M134.8 71.2v1.4M134.8 62.8h.5l-.1-.6a.88 .88 0 0 0 0 1.4l.1-.3M134.8 79.5v2.1M135.2 76l-.3-.3a1.2 1.2 0 0 0 .2 1.5l.1-.4M135.2 75.7v1.5"/>
<path d="M135.3 79.5v.2zM135.5 75v2.2M135.5 62.2v1.4M135.7 66.7l.2 1.4 .3-1.4M135.7 75.7l.3 1.5 .2-1.5M135.9 62.2l-.2 .1-.2 .5M136.3 76.3h.4l-.1-.6a1 1 0 0 0 0 1.5l.1-.4M136.3 71.5l-.1-.3a.93 .93 0 0 0-.2 1.4h.2l.1-.3M136.3 70.5v2.1M136.7 71.8h.6l-.2-.6a.93 .93 0 0 0-.1 1.4h.1l.2-.3M136.8 67l-.2-.3a1.01 1.01 0 0 0 0 1.4l.2-.3M136.8 66.7v1.4"/>
<path d="M137.1 66v2.1M137.2 79.5v2.1M137.4 66.7l.3 1.4 .2-1.4M176.7 61.9l.5-.5v2.2M176.7 66.4l.5-.5v2.2M176.7 70.8l.5-.4v2.1M176.7 75.4l.5-.5v2.2M176.7 79.9l.5-.5v2.2M110.6 91.7h86.3M110.6 87.2h86.3M110.6 82.7h86.3M110.6 96.2h86.3"/>
<path d="M115 84.6a.66 .66 0 0 1-.9 .5 .66 .66 0 0 1-.2-1 .66 .66 0 0 1 1 .1 2.04 2.04 0 0 1-.2 1.8 .6 .6 0 0 1-.9-.3M119 80.5h.4M120 80.2v1.4M120.3 80.6l.3-.4 .2 .1 .1 1.3M120.3 80.2v1.4M120.6 84v2.1l-.7-2.1v2.1M120.7 88.4v2.2l-.7-2.2v2.2M121.4 80.2v1.4M121.6 84.5l-.2-.5h-.2a2.04 2.04 0 0 0 0 2.1l.4-.3v-.5h-.2M121.9 89l-.3-.6a1 1 0 0 0-.5 1.4l.3 .8a.44 .44 0 0 0 .5-.5v-.3h-.3M122.3 80.5l-.2-.3-.3 .1v.4l.4 .3v.5l-.3 .1-.2-.3M122.6 80.6l.2-.4 .3 .1 .1 1.3"/>
<path d="M122.8 84.7v1.3l.2 .1 .3-.4M123.2 89.2l.1 1.4h.2l.2-.4M123.3 84.7v1.4M123.6 80.8h.6l-.2-.6a.78 .78 0 0 0-.5 .7 .78 .78 0 0 0 .5 .7l.2-.3M123.6 85.1l.4-.4 .1 1.4M123.6 84.7v1.4M123.7 89.2v1.4M124.1 89.6l.2-.3h.4v1.3M124.1 89.2v1.4M124.5 84v2.1M125.1 84.7l.2 .1 .2 .5-.2 .8-.3-.1-.1-.5zM125.1 80.5l-.2-.3a.78 .78 0 0 0-.4 .7 .78 .78 0 0 0 .4 .7l.2-.3"/>
<path d="M125.1 88.4v2.2M125.8 89.2a.81 .81 0 0 1 0 1.4l-.3-.6v-.5zM126.3 85l-.2-.3a.86 .86 0 0 0 0 1.4l.2-.3M126.3 84.7v1.4M126.4 80.6l.3-.4 .2 .1 .1 1.3M126.4 80.2v1.4M127 80.6l.2-.4 .3 .1 .1 1.3M127.1 89.5l-.2-.3a.81 .81 0 0 0 0 1.4l.2-.3M127.1 89.2v1.4M127.2 85l-.2-.3a.86 .86 0 0 0 0 1.4l.2-.3M127.2 84v2.1M128.1 89.5l-.2-.3a.81 .81 0 0 0 0 1.4l.2-.3"/>
<path d="M128.1 88.4v2.2M128.1 80.3l.1-.1a.78 .78 0 0 1 .4 .7 .78 .78 0 0 1-.4 .7l-.2-.6zM128.9 80.2l.3 1.4 .4-1.4M129 84.3l-.1-.2a.45 .45 0 0 0-.6 .2 .45 .45 0 0 0 .3 .6l.4 .4a.58 .58 0 0 1-.2 .8l-.5-.3M129.5 84.7a.93 .93 0 0 1 0 1.4l-.2-.6zM129.8 80.2v1.4M130 89.5l-.2-.3a.81 .81 0 0 0 0 1.4l.2-.3M130.2 80.6l.2-.4 .3 .1v1.3M130.2 80.2v1.4M130.2 84v2.1M130.4 89.2l.3 1.4 .3-1.4M130.5 85.3h.6l-.2-.6a.93 .93 0 0 0 0 1.4l.2-.3"/>
<path d="M130.7 90.6l-.2 .6-.2 .1M131.1 88.4v2.2M131.3 85.1l.4-.4 .2 1.4M131.3 84.7v1.4M131.6 88.4v.3zM131.6 89.2v1.4M131.8 80.2v1.6l-.2 .6-.3-.1M131.8 80.5l-.2-.3a.78 .78 0 0 0-.5 .7 .78 .78 0 0 0 .5 .7l.2-.3M131.9 89.6l.3-.4 .3 .1v1.3M131.9 89.2v1.4M132.4 84.7l.3 .1 .1 .5-.2 .8-.2-.1-.2-.5zM133.2 84v.2z"/>
<path d="M133.2 84.7v1.4M133.5 89.5l-.2-.3a.81 .81 0 0 0 0 1.4l.2-.3M133.5 88.4v2.2M133.7 80.5l-.2-.3a.78 .78 0 0 0-.4 .7 .78 .78 0 0 0 .4 .7l.2-.3M133.9 89.8h.6l-.2-.6a.81 .81 0 0 0 0 1.4l.2-.3M134 85l-.2-.3a.86 .86 0 0 0 0 1.4l.2-.3M134 84v2.1M134.1 80.2l.3 1.4 .2-1.4M134.4 81.6l-.2 .7-.2 .1M134.8 89.2v1.4M135.2 84.7l.3 1.4 .3-1.4M135.2 89.2l-.2 .1-.2 .5"/>
<path d="M135.3 80.2v1.4M135.6 80.6l.3-.4 .3 .1v1.3M135.6 80.2v1.4M136.5 85l-.2-.3h-.1l-.2 .6 .2 .8h.1l.2-.3M136.5 84.7v1.4M136.8 84v2.1M137.2 84.7l.3 1.4 .2-1.4M137.2 80.5l-.2-.3a.78 .78 0 0 0-.4 .7 .78 .78 0 0 0 .4 .7l.2-.3M176.7 84.3l.5-.4v2.2M176.7 88.8l.5-.4v2.1M110.6 100.6h86.3M110.6 105.1h86.3"/>
<path d="M53 123.5h-1.5l1-1.4v2.2M76 122.4a.62 .62 0 0 0-.9-.2 1.24 1.24 0 0 0 .3 2.1 .67 .67 0 0 0 .7-.7 .67 .67 0 0 0-.6-.7 .67 .67 0 0 0-.8 .6M95.2 122.2a.45 .45 0 0 0 .2 .8 .76 .76 0 0 1 .9 .3 .76 .76 0 0 1 0 .9l-.8 .1-.3-.2a.8 .8 0 0 1 0-.9 .8 .8 0 0 1 .8-.2l.3-.1 .1-.5a.87 .87 0 0 0-1.2-.2zM14.7 152.3l.5-.4v2.2M26.8 150.3l.2-.3 .6-.2 .3 .2 .2 .5-1.4 1.5h1.4M51 158h1.1l-.6 .8a.68 .68 0 0 1 .7 .8 .68 .68 0 0 1-.9 .5l-.3-.1-.2-.3M75.3 158h-1l-.1 .9a.76 .76 0 0 1 1.1 0 .76 .76 0 0 1-.1 1.1 .76 .76 0 0 1-1.1-.3M98.7 158h1.4l-1.1 2.1M123.1 158.7a.66 .66 0 0 1-.9 .5 .66 .66 0 0 1-.2-1 .66 .66 0 0 1 1 .1 2.09 2.09 0 0 1-.2 1.7 .68 .68 0 0 1-.9-.2"/>
<circle cx="162.3" cy="45" r=".7"/>
<circle cx="191.5" cy="45.1" r=".7"/>
</g>
<g fill="none" stroke="#000" stroke-width=".25">
<path d="M52.1 125.9l.2 1.6M75.3 125.9l.2 1.6M95.7 125.9l.2 1.6M123.4 125.9l.2 1.6M15.2 155.8l1.2 6.5M28.3 153.7l1 3.3M50.5 153.3l.9 3M73.7 153.3l.9 3M98.2 153.3l.9 3M121.8 153.3l.9 3"/>
<circle cx="52.1" cy="123.1" r="2.73"/>
<circle cx="75.3" cy="123.1" r="2.73"/>
<circle cx="95.7" cy="123.1" r="2.73"/>
<circle cx="15.2" cy="153.1" r="2.73"/>
<circle cx="27.4" cy="151.1" r="2.73"/>
<circle cx="51.4" cy="159" r="2.73"/>
<circle cx="74.6" cy="159" r="2.73"/>
<circle cx="99.1" cy="159" r="2.73"/>
<circle cx="122.7" cy="159" r="2.73"/>
</g>
<!-- layer: TEXT -->
<g fill="none" stroke="#000" stroke-width=".25">
<path d="M55.4 147.6h-.7l.5-.6v.9M55.4 154.4h-.7v.3h.5l.2 .2-.2 .5h-.4l-.1-.2M56.6 155.5l.2-.1v1M56.6 156.4h.3M59.3 147.1l.2-.1 .4 .1-.1 .4-.5 .1v.3h.6M59.3 154.6l.2-.2 .4 .2-.1 .3h-.2M59.8 154.9l.1 .1-.1 .4-.5-.2M78.5 147.6h-.6l.5-.6v.9M78.5 154.4h-.6v.3h.5l.1 .2-.1 .5h-.4l-.1-.2M79.8 155.5l.2-.1v1M79.8 156.4h.3M82.5 147.1l.1-.1h.4l.1 .1-.1 .4h-.4l-.1 .4h.6"/>
<path d="M82.5 154.6l.1-.2h.4l.1 .2-.1 .3h-.2M83 154.9l.1 .1-.1 .4h-.4l-.1-.2M102.9 146.2h-.8l.5-.8v1.2M102.9 154.7h-.8v.4h.5l.3 .2v.4l-.3 .2h-.4l-.1-.2M104.4 156.1l.2-.2v1.2M104.4 157.1h.4M107.8 145.6l.2-.2h.4l.2 .2-.2 .4h-.4l-.2 .2v.4h.8M107.8 154.9l.2-.2h.4l.2 .4-.4 .2M108.4 155.3l.2 .2-.2 .4h-.4l-.2-.2M126.6 147.6h-.6l.5-.6v.9M126.6 154.4h-.6v.3h.5l.1 .2-.1 .5h-.3l-.2-.2M127.9 155.5l.2-.1v1"/>
<path d="M127.9 156.4h.4M130.6 147.1l.2-.1h.3l.2 .1-.2 .4h-.3l-.2 .4h.7M130.6 154.6l.2-.2h.3l.2 .2-.2 .3h-.2M131.1 154.9l.2 .1-.2 .4h-.3l-.2-.2"/>
</g>
<text font-size="11.2" x="46.4" y="201.4">RISEPOWER AUTOTECK CO.,LTD</text>
<text font-size="8.4" x="178.3" y="200.8">Machine Name</text>
<text font-size="6.8" x="58.5" y="28.3">PPR Plug and O-ring auto assembly machine Pneumatic circuit(S4)</text>
<g font-size="5.3">
<text x="111.1" y="46.9">NO.</text>
<text x="118.2" y="46.9">Parts name</text>
<text x="181.3" y="51.5">SMC</text>
<text x="181.3" y="55.7">SMC</text>
<text x="181.3" y="60.3">DOYO</text>
<text x="181.3" y="64.9">Mindman</text>
<text x="181.3" y="69.1">DOYO</text>
<text x="181.3" y="73.7">SMC</text>
<text x="181.3" y="78.3">DOYO</text>
<text x="181.3" y="82.9">Mindman</text>
<text x="181.3" y="87.1">DOYO</text>
<text x="112.2" y="91.7">10</text>
<text x="181.3" y="91.7">Mindman</text>
<text x="121" y="125.6">10</text>
</g>
<text font-size="5.1" x="216.8" y="199.7">PPR Plug and O-ring auto assembly machine</text>
<g font-size="4.9">
<text x="139" y="55.7">AC40A-04DG-A</text>
<text x="139" y="60.3">TV2510-DC24V</text>
<text x="139" y="64.9">MCGD-03-16-50</text>
<text x="139" y="73.7">MHZ2-20D-M9BL</text>
<text x="139" y="78.3">TV2520-DC24V</text>
<text x="139" y="82.9">MCMA-11-25-75-A-N</text>
<text x="139" y="91.7">MCGD-03-12-50</text>
</g>
<g font-size="4.4">
<text x="139" y="69.1">TV2510-DC24V</text>
<text x="139" y="87.1">TV2510-DC24V</text>
</g>
</svg>
